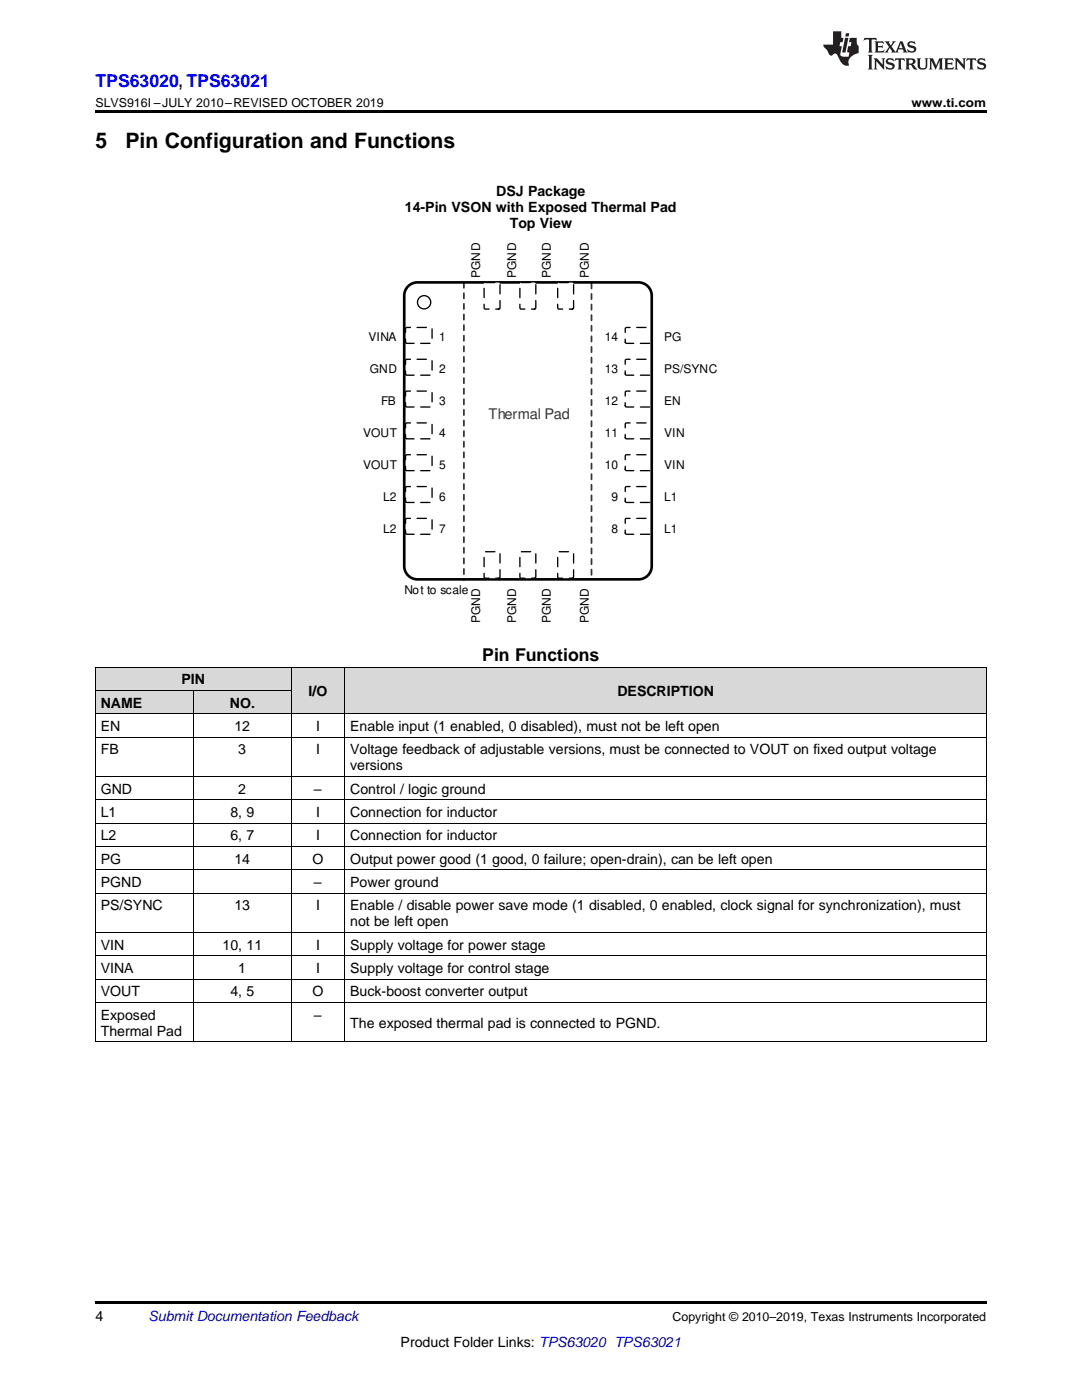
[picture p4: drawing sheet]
<svg xmlns="http://www.w3.org/2000/svg" width="216mm" height="279mm" viewBox="0 0 216 279" stroke-linecap="round" stroke-linejoin="round" font-family="sans-serif">
<g fill="#d8d8d8">
<path d="M58.1 133.2h10.7v9.3h-10.7z"/>
<path d="M68.8 133.2h128v9.3h-128z"/>
<path d="M19 137.9h19.6v4.6h-19.6z"/>
<path d="M38.6 137.9h19.5v4.6h-19.5z"/>
<path d="M19 133.2h19.6v4.7h-19.6z"/>
<path d="M38.6 133.2h19.5v4.7h-19.5z"/>
</g>
<path d="M19 207.9h.2zM58 207.9h.1zM68.7 207.9h.1zM196.7 207.9h.1zM19 259.7h177.8v.5h-177.8z" fill="#000"/>
<g fill="none" stroke="#000" stroke-width=".2">
<path d="M19 137.8h39.1M19 133.2h177.8M19.1 133.2v74.7M38.5 137.8v70.1M58.1 133.2v74.7M68.8 133.2v74.7M196.8 133.2v74.7M19 159.6h177.8M19 155h177.8M19 147.1h177.8M19 142.5h177.8M19 178.2h177.8"/>
<path d="M19 173.6h177.8M19 168.9h177.8M19 164.3h177.8M19 195.4h177.8M19 190.7h177.8M19 186.1h177.8M19 207.9h177.8M19 200h177.8"/>
</g>
<path d="M81.1 65.4h5l.1 .2v2.8l-.3 .1h-4.8l-.2-.2v-2.7z" fill-rule="evenodd" fill="#fff"/>
<path d="M81.1 65.4h5l.1 .2v2.8l-.3 .1h-4.8l-.2-.2v-2.7z" fill="none" stroke="#000" stroke-width=".26" stroke-dasharray="1.9 1.3"/>
<path d="M81.1 71.7h5l.1 .3v2.7l-.3 .2-4.8-.1-.2-.2v-2.6z" fill-rule="evenodd" fill="#fff"/>
<path d="M81.1 71.7h5l.1 .3v2.7l-.3 .2-4.8-.1-.2-.2v-2.6z" fill="none" stroke="#000" stroke-width=".26" stroke-dasharray="1.9 1.3"/>
<path d="M124.8 71.8l.2-.1h4.9l.1 .3v2.7l-.2 .2-4.9-.1-.1-.2z" fill-rule="evenodd" fill="#fff"/>
<path d="M124.8 71.8l.2-.1h4.9l.1 .3v2.7l-.2 .2-4.9-.1-.1-.2z" fill="none" stroke="#000" stroke-width=".26" stroke-dasharray="1.9 1.3"/>
<path d="M81.1 78.1h5l.1 .2v2.8l-.3 .1h-4.8l-.2-.2v-2.7z" fill-rule="evenodd" fill="#fff"/>
<path d="M81.1 78.1h5l.1 .2v2.8l-.3 .1h-4.8l-.2-.2v-2.7z" fill="none" stroke="#000" stroke-width=".26" stroke-dasharray="1.9 1.3"/>
<path d="M124.8 78.2l.2-.1h4.9l.1 .2v2.8l-.2 .1h-4.9l-.1-.2z" fill-rule="evenodd" fill="#fff"/>
<path d="M124.8 78.2l.2-.1h4.9l.1 .2v2.8l-.2 .1h-4.9l-.1-.2z" fill="none" stroke="#000" stroke-width=".26" stroke-dasharray="1.9 1.3"/>
<path d="M81.1 84.4h5l.1 .3v2.7l-.3 .2-4.8-.1-.2-.2v-2.6z" fill-rule="evenodd" fill="#fff"/>
<path d="M81.1 84.4h5l.1 .3v2.7l-.3 .2-4.8-.1-.2-.2v-2.6z" fill="none" stroke="#000" stroke-width=".26" stroke-dasharray="1.9 1.3"/>
<path d="M124.8 84.5l.2-.1h4.9l.1 .3v2.7l-.2 .2-4.9-.1-.1-.2z" fill-rule="evenodd" fill="#fff"/>
<path d="M124.8 84.5l.2-.1h4.9l.1 .3v2.7l-.2 .2-4.9-.1-.1-.2z" fill="none" stroke="#000" stroke-width=".26" stroke-dasharray="1.9 1.3"/>
<path d="M81 90.9l.2-.1h4.9l.1 .2v2.8l-.3 .1h-4.8l-.2-.2z" fill-rule="evenodd" fill="#fff"/>
<path d="M81 90.9l.2-.1h4.9l.1 .2v2.8l-.3 .1h-4.8l-.2-.2z" fill="none" stroke="#000" stroke-width=".26" stroke-dasharray="1.9 1.3"/>
<path d="M124.8 90.9l.2-.1h4.9l.1 .2v2.8l-.2 .1h-4.9l-.1-.2z" fill-rule="evenodd" fill="#fff"/>
<path d="M124.8 90.9l.2-.1h4.9l.1 .2v2.8l-.2 .1h-4.9l-.1-.2z" fill="none" stroke="#000" stroke-width=".26" stroke-dasharray="1.9 1.3"/>
<path d="M81 97.2l.2-.1h4.9l.1 .3v2.7l-.3 .2-4.8-.1-.2-.2z" fill-rule="evenodd" fill="#fff"/>
<path d="M81 97.2l.2-.1h4.9l.1 .3v2.7l-.3 .2-4.8-.1-.2-.2z" fill="none" stroke="#000" stroke-width=".26" stroke-dasharray="1.9 1.3"/>
<path d="M124.8 97.2l.2-.1h4.9l.1 .3v2.7l-.2 .2-4.9-.1-.1-.2z" fill-rule="evenodd" fill="#fff"/>
<path d="M124.8 97.2l.2-.1h4.9l.1 .3v2.7l-.2 .2-4.9-.1-.1-.2z" fill="none" stroke="#000" stroke-width=".26" stroke-dasharray="1.9 1.3"/>
<path d="M81 103.6l.2-.1h4.9l.1 .2v2.8l-.3 .1h-4.8l-.2-.2z" fill-rule="evenodd" fill="#fff"/>
<path d="M81 103.6l.2-.1h4.9l.1 .2v2.8l-.3 .1h-4.8l-.2-.2z" fill="none" stroke="#000" stroke-width=".26" stroke-dasharray="1.9 1.3"/>
<path d="M124.8 103.6l.2-.1h4.9l.1 .2v2.8l-.2 .1h-4.9l-.1-.2z" fill-rule="evenodd" fill="#fff"/>
<path d="M124.8 103.6l.2-.1h4.9l.1 .2v2.8l-.2 .1h-4.9l-.1-.2z" fill="none" stroke="#000" stroke-width=".26" stroke-dasharray="1.9 1.3"/>
<path d="M124.8 65.5l.2-.1h4.9l.1 .2v2.8l-.2 .1h-4.9l-.1-.2z" fill-rule="evenodd" fill="#fff"/>
<path d="M124.8 65.5l.2-.1h4.9l.1 .2v2.8l-.2 .1h-4.9l-.1-.2z" fill="none" stroke="#000" stroke-width=".26" stroke-dasharray="1.9 1.3"/>
<path d="M92.6 56.4v59.4M118 56.5v58.8" fill="none" stroke="#373435" stroke-width=".35" stroke-dasharray="1.1 1.1"/>
<circle cx="84.6" cy="60.3" r="1.32" fill="none" stroke="#000" stroke-width=".26"/>
<path d="M81.6 56.9l1.1-.5h.6h44.1a2.65 2.65 0 0 1 2.6 2.6v54a2.65 2.65 0 0 1-2.6 2.6h-44.1a2.65 2.65 0 0 1-2.6-2.6v-54a2.64 2.64 0 0 1 .9-2.1z" fill="none" stroke="#000" stroke-width=".53"/>
<path d="M103.9 110.1h2.8l.2 .1v4.9l-.1 .3h-2.8l-.2-.1-.1-4.9z" fill-rule="evenodd" fill="#fff"/>
<path d="M103.9 110.1h2.8l.2 .1v4.9l-.1 .3h-2.8l-.2-.1-.1-4.9z" fill="none" stroke="#000" stroke-width=".26" stroke-dasharray="1.9 1.3"/>
<path d="M111.3 110.2l.2-.1h2.7l.2 .1 .1 4.9-.2 .3h-2.8l-.2-.1z" fill-rule="evenodd" fill="#fff"/>
<path d="M111.3 110.2l.2-.1h2.7l.2 .1 .1 4.9-.2 .3h-2.8l-.2-.1z" fill="none" stroke="#000" stroke-width=".26" stroke-dasharray="1.9 1.3"/>
<path d="M96.7 110.1h2.8l.2 .1 .1 4.9-.2 .3h-2.7l-.3-.1v-4.9z" fill-rule="evenodd" fill="#fff"/>
<path d="M96.7 110.1h2.8l.2 .1 .1 4.9-.2 .3h-2.7l-.3-.1v-4.9z" fill="none" stroke="#000" stroke-width=".26" stroke-dasharray="1.9 1.3"/>
<path d="M103.8 56.5l.2-.1h2.7l.2 .1v4.9l-.1 .3h-2.8l-.2-.1z" fill-rule="evenodd" fill="#fff"/>
<path d="M103.8 56.5l.2-.1h2.7l.2 .1v4.9l-.1 .3h-2.8l-.2-.1z" fill="none" stroke="#000" stroke-width=".26" stroke-dasharray="1.9 1.3"/>
<path d="M111.3 56.5l.2-.1h2.7l.2 .1 .1 4.9-.2 .3h-2.8l-.2-.1z" fill-rule="evenodd" fill="#fff"/>
<path d="M111.3 56.5l.2-.1h2.7l.2 .1 .1 4.9-.2 .3h-2.8l-.2-.1z" fill="none" stroke="#000" stroke-width=".26" stroke-dasharray="1.9 1.3"/>
<path d="M96.6 56.5l.3-.1h2.6l.2 .1 .1 4.9-.2 .3h-2.7l-.3-.1z" fill-rule="evenodd" fill="#fff"/>
<path d="M96.6 56.5l.3-.1h2.6l.2 .1 .1 4.9-.2 .3h-2.7l-.3-.1z" fill="none" stroke="#000" stroke-width=".26" stroke-dasharray="1.9 1.3"/>
<path d="M19 22h177.8v.5h-177.8z" fill="#000"/>
<g fill="#231f20">
<path d="M172.5 7.6l-.1 .5 .4-.2h.6v.1v2.1l-.2 .4h.9l-.2-.4v-2.1l.1-.1h.5l.5 .2-.2-.5zM174.5 8.3l.2 .3v1.5l-.2 .4h1.8l.2-.6a1.04 1.04 0 0 1-1.3 .2v-.7h.6l.3 .2v-.6l-.3 .2h-.6v-.6l.8-.1 .4 .3-.2-.5zM176.5 8.3l.9 1.1-.9 1.1h.8l-.2-.2 .4-.7 .5 .7-.2 .2h1.5l-.2-.2 .2-.4h.9l.1 .4-.2 .2h1l-.3-.3-.7-1.9h-.5l-.9 2-.8-1 .9-1h-.8l.1 .3-.4 .5-.3-.6 .1-.2zM179.7 8.6l.4 1h-.7zM181.3 8.4a.63 .63 0 0 0-.2 .7 .63 .63 0 0 0 .6 .4l.6 .2 .1 .2a.75 .75 0 0 1-.7 .4 .75 .75 0 0 1-.6-.5l.1 .7 .1-.1a1.11 1.11 0 0 0 1.5-.6 1.13 1.13 0 0 0-1.2-.8l-.1-.4a1.04 1.04 0 0 1 1.2 .2l-.2-.5-.2 .1-.4-.2zM173.2 10.9l.2 .4v2.2l-.2 .4h1l-.3-.4v-2.2l.3-.4zM174.3 11.6l.3 .4v1.5l-.3 .4h.8l-.2-.4v-1.3l1.5 1.7v-1.9l.2-.4h-.7l.2 .4v.9l-1.1-1.3zM177 11.8a.62 .62 0 0 0-.2 .7 .62 .62 0 0 0 .6 .4l.6 .1 .1 .3a.76 .76 0 0 1-.7 .3 .76 .76 0 0 1-.7-.4l.2 .7 .1-.1a1.11 1.11 0 0 0 1.5-.6 1.13 1.13 0 0 0-1.2-.8l-.1-.4a1.04 1.04 0 0 1 1.2 .2l-.2-.6-.2 .1-.5-.1zM178.7 11.6l-.2 .6a.61 .61 0 0 1 .8-.3v1.6l-.2 .4h.9l-.2-.4v-1.6a.63 .63 0 0 1 .7 .3l-.1-.6zM180.6 11.6l.3 .4v1.5l-.3 .4h1l-.2-.2-.1-.8 .6 .2a.76 .76 0 0 0 1.2 .7l-1-1a.58 .58 0 0 0 .6-.5 .58 .58 0 0 0-.5-.6zM181.4 11.9h.1a.45 .45 0 0 1 .5 .1 .45 .45 0 0 1 .1 .5l-.8 .2zM182.9 11.6l.2 .2a2.17 2.17 0 0 0 .3 1.9 .99 .99 0 0 0 1.6-.6v-1.1l.2-.4h-.7l.2 .2a1.92 1.92 0 0 1-.2 1.8 .6 .6 0 0 1-.9-.5v-1.1l.2-.4zM185.4 11.6l.2 .4v1.5l-.2 .4h.7l-.2-.4v-1.4l.8 1.8 .8-1.8v1.4l-.2 .4h.9l-.2-.4v-1.5l.2-.4h-.8l-.6 1.5-.6-1.5zM188.4 11.6l.2 .4v1.5l-.2 .4h1.8l.1-.6a1.04 1.04 0 0 1-1.2 .1v-.6h.5l.4 .2v-.6l-.4 .2h-.5v-.7h.8l.3 .3-.1-.6zM190.5 11.6l.2 .4v1.5l-.2 .4h.7l-.2-.4v-1.3l1.5 1.7v-1.9l.2-.4h-.7l.2 .4v.9l-1.1-1.3zM192.9 11.6l-.1 .6a.61 .61 0 0 1 .7-.3l.1 1.6-.3 .4h1l-.3-.4 .1-1.6a.63 .63 0 0 1 .7 .3l-.1-.6zM195.2 11.8a.62 .62 0 0 0-.2 .7 .62 .62 0 0 0 .6 .4l.6 .1 .1 .3a.76 .76 0 0 1-.7 .3 .76 .76 0 0 1-.6-.4l.1 .7 .1-.1a1.11 1.11 0 0 0 1.6-.6 1.13 1.13 0 0 0-1.3-.8l-.1-.4a1.04 1.04 0 0 1 1.2 .2l-.1-.6-.2 .1-.5-.1z"/>
<path d="M166.2 6.3v2.6h-1.9v.4l.8 .9a.91 .91 0 0 0 1 .8 .56 .56 0 0 1 .5-.3 .56 .56 0 0 1 .5 .3l.4 .8a1.53 1.53 0 0 0 1.9 1.2 1.54 1.54 0 0 1 1-2.1l.9-.3v-1.4a1.52 1.52 0 0 1-.4-1.6h-1.3l-.2 .8h.5l-.2 .8h-.5l-.1 1v.2l.4 .1-.2 .8a1.93 1.93 0 0 1-1.6-.3l.3-1.8h-.5l.2-.8h.4l.2-.8h-.4v-1.3zM168.6 7.6l-.6 2.9h.7l.6-2.9zM168.8 6.6l-.1 .7h.6l.2-.7z"/>
</g>
<g font-size="4.2">
<text x="19" y="29.6">5</text>
<text x="25" y="29.6">Pin Configuration and Functions</text>
</g>
<text font-size="3.5" fill="#00f" x="19" y="17.3">TPS63020, TPS63021</text>
<text font-size="3.5" x="96.2" y="131.9">Pin Functions</text>
<text font-size="2.9" fill="#373435" x="97.5" y="83.7">Thermal Pad</text>
<g font-size="2.8">
<text x="99" y="39.2">DSJ Package</text>
<text x="80.8" y="42.3">14-Pin VSON with Exposed Thermal Pad</text>
<text x="101.7" y="45.5">Top View</text>
<text x="36.2" y="136.6">PIN</text>
<text x="20.1" y="141.3">NAME</text>
<text x="45.9" y="141.3">NO.</text>
<text x="61.6" y="138.9">I/O</text>
<text x="123.2" y="138.9">DESCRIPTION</text>
<text x="20.1" y="145.9">EN</text>
<text x="46.8" y="145.9">12</text>
<text x="63.1" y="145.9">I</text>
<text x="69.9" y="145.9">Enable input (1 enabled, 0 disabled), must not be left open</text>
<text x="20.1" y="150.6">FB</text>
<text x="47.6" y="150.6">3</text>
<text x="63.1" y="150.6">I</text>
<text x="69.9" y="150.6">Voltage feedback of adjustable versions, must be connected to VOUT on fixed output voltage</text>
<text x="69.9" y="153.7">versions</text>
<text x="20.1" y="158.4">GND</text>
<text x="47.6" y="158.4">2</text>
<text x="62.7" y="158.4">–</text>
<text x="69.9" y="158.4">Control / logic ground</text>
<text x="20.1" y="163.1">L1</text>
<text x="20.1" y="167.7">L2</text>
<text x="46" y="163.1">8, 9</text>
<text x="46" y="167.7">6, 7</text>
<text x="63.1" y="163.1">I</text>
<text x="63.1" y="167.7">I</text>
<text x="69.9" y="163.1">Connection for inductor</text>
<text x="69.9" y="167.7">Connection for inductor</text>
<text x="20.1" y="172.4">PG</text>
<text x="46.8" y="172.4">14</text>
<text x="62.4" y="172.4">O</text>
<text x="69.9" y="172.4">Output power good (1 good, 0 failure; open-drain), can be left open</text>
<text x="20.1" y="177">PGND</text>
<text x="62.7" y="177">–</text>
<text x="69.9" y="177">Power ground</text>
<text x="20.1" y="181.7">PS/SYNC</text>
<text x="46.8" y="181.7">13</text>
<text x="63.1" y="181.7">I</text>
<text x="69.9" y="181.7">Enable / disable power save mode (1 disabled, 0 enabled, clock signal for synchronization), must</text>
<text x="69.9" y="184.9">not be left open</text>
<text x="20.1" y="189.5">VIN</text>
<text x="44.4" y="189.5">10, 11</text>
<text x="63.1" y="189.5">I</text>
<text x="69.9" y="189.5">Supply voltage for power stage</text>
<text x="20.1" y="194.2">VINA</text>
<text x="47.6" y="194.2">1</text>
<text x="63.1" y="194.2">I</text>
<text x="69.9" y="194.2">Supply voltage for control stage</text>
<text x="20.1" y="198.8">VOUT</text>
<text x="20.1" y="203.5">Exposed</text>
<text x="46" y="198.8">4, 5</text>
<text x="62.4" y="198.8">O</text>
<text x="62.7" y="203.5">–</text>
<text x="69.9" y="198.8">Buck-boost converter output</text>
<text x="20.1" y="206.7">Thermal Pad</text>
<text x="69.9" y="205.1">The exposed thermal pad is connected to PGND.</text>
<text x="19" y="263.6">4</text>
<text x="79.9" y="268.9">Product Folder Links: TPS63020 TPS63021</text>
</g>
<text font-size="2.8" fill="#0000c8" x="29.6" y="263.6">Submit Documentation Feedback</text>
<g font-size="2.5">
<text x="19" y="21.4">SLVS916I –JULY 2010–REVISED OCTOBER 2019</text>
<text x="181.9" y="21.4">www.ti.com</text>
<text x="134.2" y="263.6">Copyright © 2010–2019, Texas Instruments Incorporated</text>
</g>
<g font-size="2.4">
<text x="95.8" y="55.5" transform="rotate(-90 95.8 55.5)">PGND</text>
<text x="103" y="55.5" transform="rotate(-90 103 55.5)">PGND</text>
<text x="109.9" y="55.5" transform="rotate(-90 109.9 55.5)">PGND</text>
<text x="117.5" y="55.5" transform="rotate(-90 117.5 55.5)">PGND</text>
<text x="73.5" y="68.1">VINA</text>
<text x="87.6" y="68.1">1</text>
<text x="120.7" y="68.1">14</text>
<text x="132.5" y="68.1">PG</text>
<text x="73.8" y="74.4">GND</text>
<text x="87.6" y="74.4">2</text>
<text x="120.7" y="74.4">13</text>
<text x="132.5" y="74.4">PS/SYNC</text>
<text x="76.1" y="80.8">FB</text>
<text x="87.6" y="80.8">3</text>
<text x="120.7" y="80.8">12</text>
<text x="132.5" y="80.8">EN</text>
<text x="72.5" y="87.2">VOUT</text>
<text x="87.6" y="87.2">4</text>
<text x="120.7" y="87.2">11</text>
<text x="132.5" y="87.2">VIN</text>
<text x="72.5" y="93.6">VOUT</text>
<text x="87.6" y="93.6">5</text>
<text x="120.7" y="93.6">10</text>
<text x="132.5" y="93.6">VIN</text>
<text x="76.5" y="99.9">L2</text>
<text x="87.6" y="99.9">6</text>
<text x="122" y="99.9">9</text>
<text x="132.5" y="99.9">L1</text>
<text x="76.5" y="106.3">L2</text>
<text x="87.6" y="106.3">7</text>
<text x="122" y="106.3">8</text>
<text x="132.5" y="106.3">L1</text>
<text x="80.7" y="118.5">Not to scale</text>
<text x="95.8" y="124.4" transform="rotate(-90 95.8 124.4)">PGND</text>
<text x="103" y="124.4" transform="rotate(-90 103 124.4)">PGND</text>
<text x="109.9" y="124.4" transform="rotate(-90 109.9 124.4)">PGND</text>
<text x="117.5" y="124.4" transform="rotate(-90 117.5 124.4)">PGND</text>
</g>
</svg>
